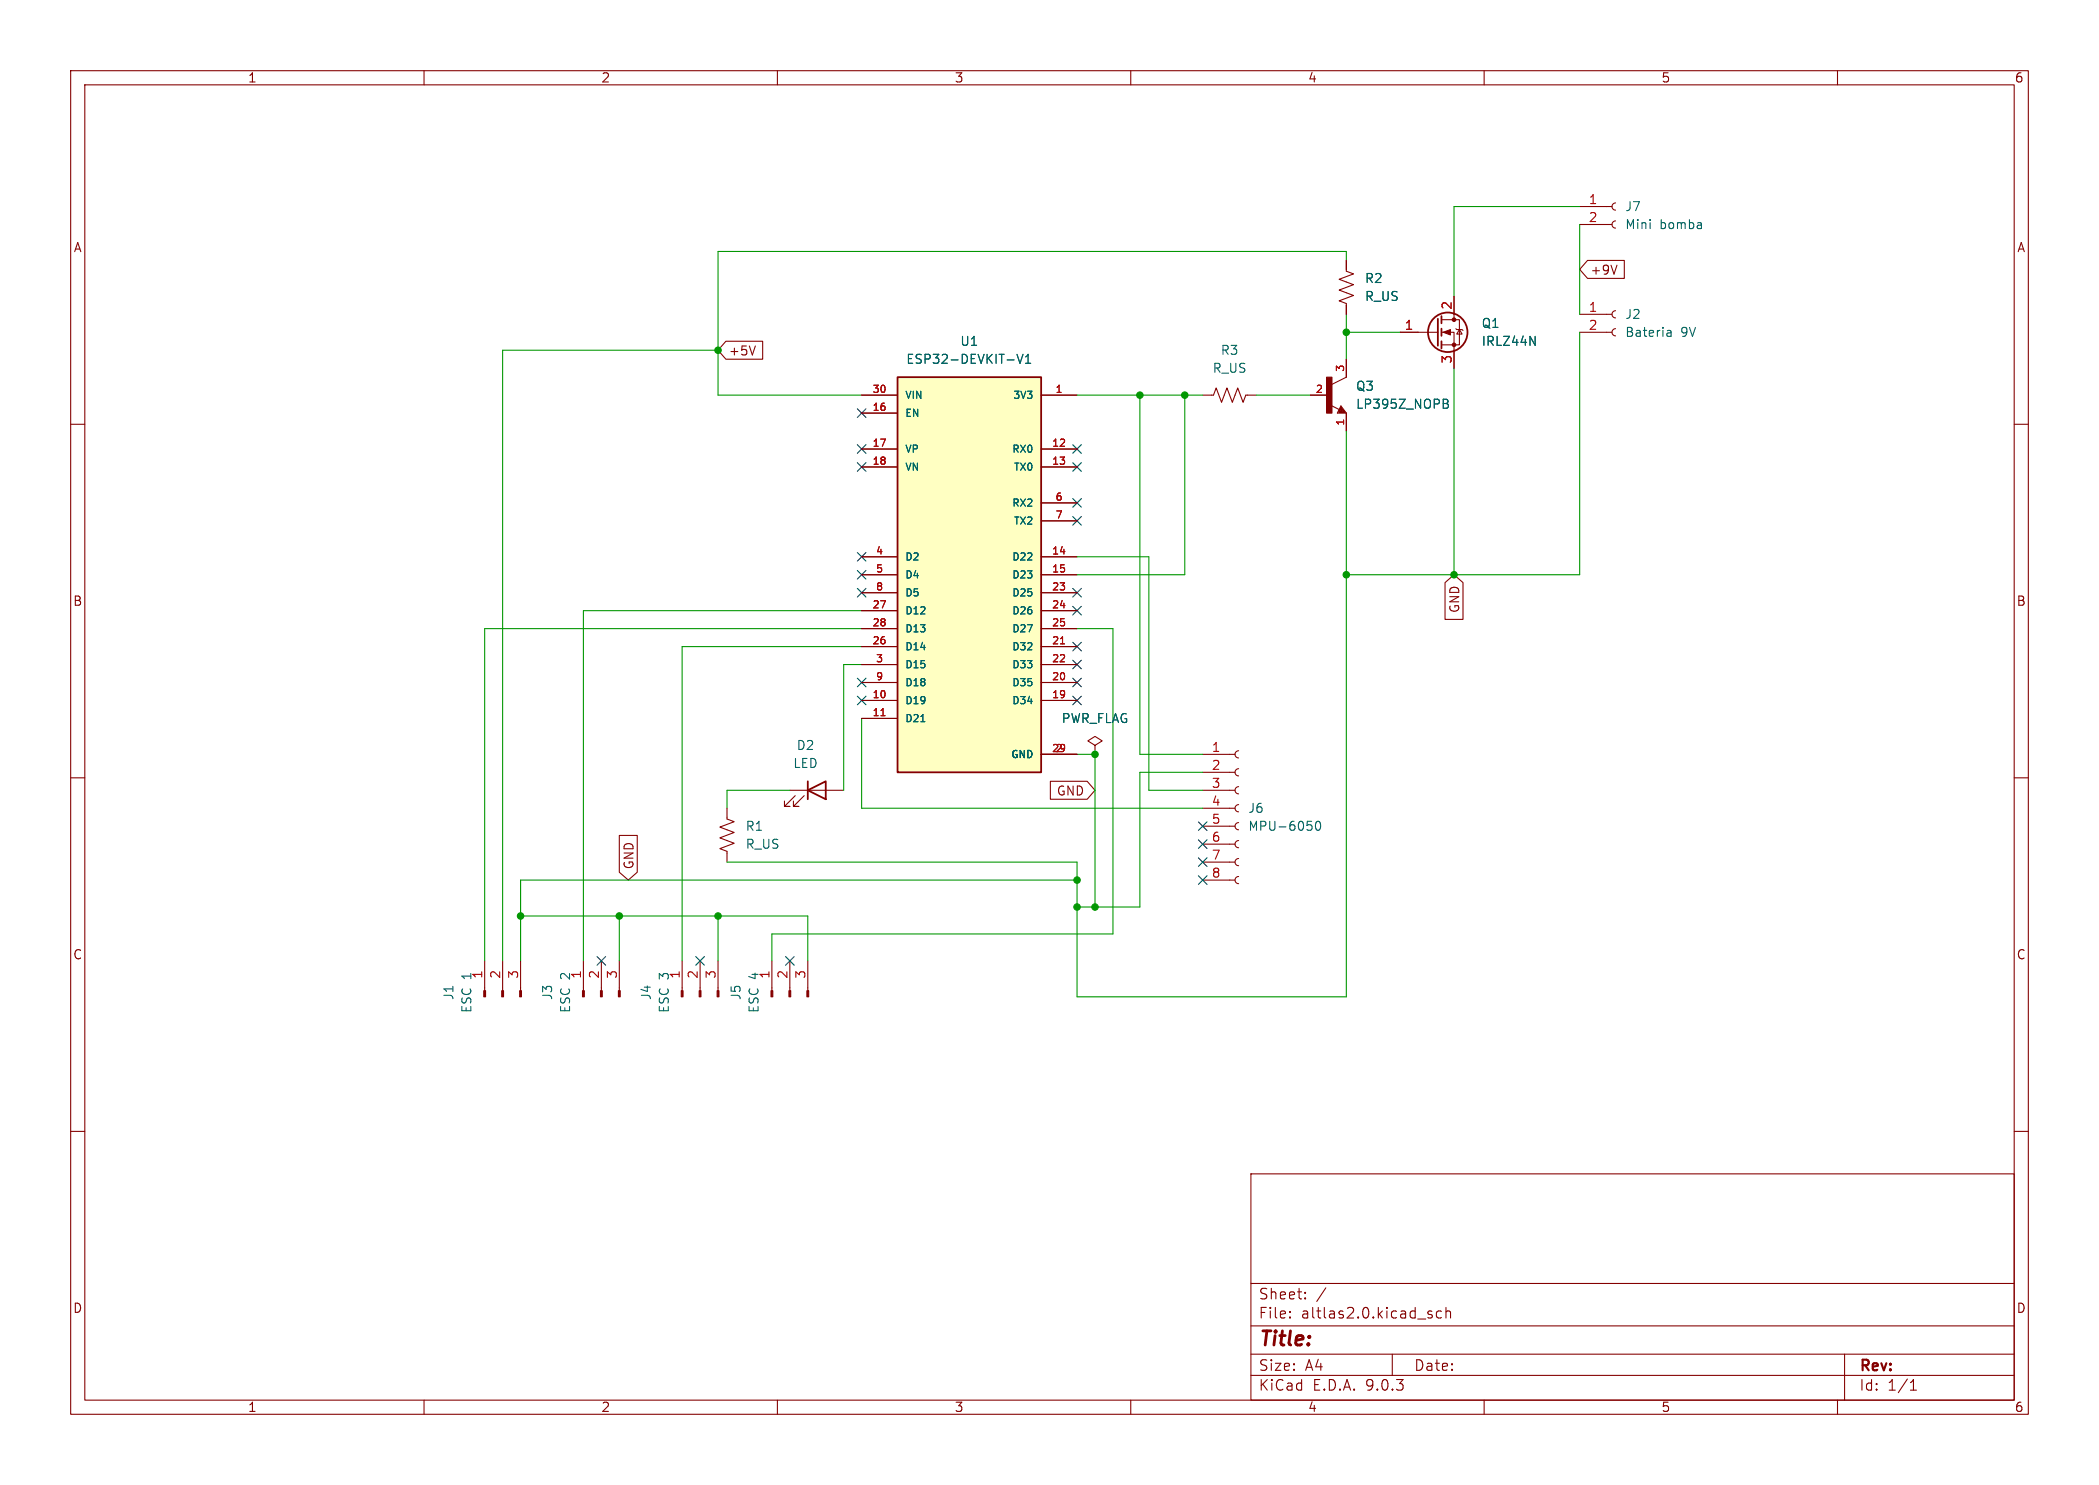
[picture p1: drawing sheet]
<svg xmlns="http://www.w3.org/2000/svg" width="297mm" height="210mm" viewBox="0 0 297 210" stroke-linecap="round" stroke-linejoin="round" font-family="sans-serif">
<g fill="none" stroke="#840000" stroke-width=".15">
<path d="M10 10h277v190h-277zM12 12h273v186h-273zM60 10v2M110 10v2M160 10v2M210 10v2M260 10v2M223.5 44.5h4.6M223.5 47h4.6M228.6 43.9a.51 .51 0 0 0-.5 .6 .51 .51 0 0 0 .5 .5M228.6 46.5a.51 .51 0 0 0-.5 .5 .51 .51 0 0 0 .5 .5M10 60h2"/>
<path d="M285 60h2M10 110h2M102.9 114.3v1.5l1 .4-2 .8 2 .7-2 .8 2 .8-2 .7 1 .4v1.5M111.8 111.8h7.6M112.5 112.5l-1.5 1.5h.8h-.8v-.7M113.8 112.5l-1.5 1.5h.7h-.7v-.7M170.2 106.7h4.6M170.2 109.2h4.6M170.2 111.8h4.6M170.2 114.3h4.6M170.2 116.8h4.6M170.2 119.4h4.6"/>
<path d="M175.3 106.2a.51 .51 0 0 0-.5 .5 .51 .51 0 0 0 .5 .5M175.3 108.7a.51 .51 0 0 0-.5 .5 .51 .51 0 0 0 .5 .5M175.3 111.3a.51 .51 0 0 0-.5 .5 .51 .51 0 0 0 .5 .5M175.3 113.8a.51 .51 0 0 0-.5 .5 .51 .51 0 0 0 .5 .5M175.3 116.3a.51 .51 0 0 0-.5 .5 .51 .51 0 0 0 .5 .5M175.3 118.9a.51 .51 0 0 0-.5 .5 .51 .51 0 0 0 .5 .5M285 110h2M68.6 135.9v4.2M71.1 135.9v4.2M73.7 135.9v4.2M82.5 135.9v4.2M85.1 135.9v4.2"/>
<path d="M87.6 135.9v4.2M96.5 135.9v4.2M99.1 135.9v4.2M101.6 135.9v4.2M109.2 135.9v4.2M111.8 135.9v4.2M114.3 135.9v4.2M170.2 121.9h4.6M170.2 124.5h4.6M175.3 121.4a.51 .51 0 0 0-.5 .5 .51 .51 0 0 0 .5 .5M175.3 124a.51 .51 0 0 0-.5 .5 .51 .51 0 0 0 .5 .5M10 160h2"/>
<path d="M177 166h108v32h-108zM285 160h2M60 198v2M110 198v2M160 198v2M177 194.5h108M177 191.5h108M177 187.5h108M177 181.5h108M182.5 186.3h.1l-.1 .1M182.5 186.3v.1M182.5 185.5v.1"/>
<path d="M182.5 185.5h.1l-.1 .1M184.7 183.6v.1M184.7 183.6h-.1l.1 .1M184.7 182.8v.1M184.7 182.8h-.1l.1 .1M187.6 182.1l-1.3 2M197 191.5v3M202.2 185.9l.4 .1 .1 .2-.2 .2h-.3M202.2 185.4l.4 .1M204 185.5l-.5-.1-.3 .3v.4l.2 .2 .1 .1 .5-.1M204.6 185.5a.37 .37 0 0 1 .6 .1v.8M204.6 184.9v1.5"/>
<path d="M210 198v2M260 198v2M261 191.5v6.5M270.3 196.6h.9M270.3 195.5l.4-.4v1.5"/>
</g>
<path d="M236 46.7l.4 .1 .1 .8M236.5 47.5l-.5 .1M236.5 47l-.5 .1M185 116.1h.6M185.5 116.7l.2 .2v.3l-.2 .2M186.3 116.3l.1-.2a.69 .69 0 0 1 .3 1.2l-.1 .1a.69 .69 0 0 1-.3-1.1z" fill="none" stroke="#006464" stroke-width=".15"/>
<g fill="#840000" stroke="#840000" stroke-width=".15">
<path d="M68.5 140.1h.2v.9h-.2z"/>
<path d="M71 140.1h.2v.9h-.2z"/>
<path d="M73.5 140.1h.3v.9h-.3z"/>
<path d="M82.4 140.1h.3v.9h-.3z"/>
<path d="M85 140.1h.2v.9h-.2z"/>
<path d="M87.5 140.1h.3v.9h-.3z"/>
<path d="M109.1 140.1h.2v.9h-.2z"/>
<path d="M111.6 140.1h.3v.9h-.3z"/>
<path d="M114.2 140.1h.2v.9h-.2z"/>
<path d="M96.4 140.1h.2v.9h-.2z"/>
<path d="M98.9 140.1h.3v.9h-.3z"/>
<path d="M101.5 140.1h.2v.9h-.2z"/>
</g>
<path d="M114.3 111.8l2.5-1.3v2.5zM114.3 110.5v2.5" fill="none" stroke="#840000" stroke-width=".25"/>
<path d="M127 53.3h20.3v55.9h-20.3z" fill="#ffffc2"/>
<g fill="none" stroke="#840000" stroke-width=".25">
<path d="M127 53.3h20.3v55.9h-20.3zM189.7 57.9l.2 .3h-.4l.2-.5 .5 .6h-.7M203.5 45.1v3.8M204 44.7v1M204 46.5v1M204 48.3v1"/>
<circle cx="204.9" cy="47" r="2.79"/>
</g>
<g fill="none" stroke="#840000" stroke-width=".15">
<path d="M190.5 36.8v1.6l1 .3-2 .8 2 .8-2 .7 2 .8-2 .7 1 .4v1.6M223.5 29.2h4.6M223.5 31.8h4.6M224.6 36.8h5.2v2.6h-5.2l-1.1-1.3zM228.6 28.7a.51 .51 0 0 0-.5 .5 .51 .51 0 0 0 .5 .5M228.6 31.2a.51 .51 0 0 0-.5 .6 .51 .51 0 0 0 .5 .5M228.8 37.5l-.4 1.3M102.7 48.3h5.2v2.5h-5.2l-1.1-1.3zM106.9 48.9l-.4 1.3M121.9 55.9h5.1M121.9 58.4h5.1M147.3 55.9h5.1"/>
<path d="M170.2 55.9h1.5l.4-1 .7 2 .8-2 .8 2 .7-2 .8 2 .4-1h1.5M185.4 55.9h2.6M188.3 57.3l1.2 .6M189.7 57.4l.8 1h-1.3zM190.5 50.8v2.5l-2 1.1M190.5 58.4v2.6M198.1 47h5.4M204 45.2h2.5v3.6h-2.5M204 47h1.7v5.1M205.7 41.9v3.3M206 46.5l.1 .1h.8l.1 .1M206.5 46.6l.4 .6h-.8z"/>
<path d="M121.9 63.5h5.1M121.9 66h5.1M121.9 78.7h5.1M147.3 63.5h5.1M147.3 66h5.1M147.3 78.7h5.1M147.3 71.1h5.1M147.3 73.7h5.1M121.9 81.3h5.1M121.9 83.8h5.1M121.9 86.4h5.1M121.9 88.9h5.1"/>
<path d="M121.9 91.4h5.1M121.9 94h5.1M121.9 96.5h5.1M121.9 99.1h5.1M147.3 81.3h5.1M147.3 83.8h5.1M147.3 86.4h5.1M147.3 88.9h5.1M147.3 91.4h5.1M147.3 94h5.1M147.3 96.5h5.1M147.3 99.1h5.1"/>
<path d="M204.5 82.4l1.2-1.1 1.3 1.1v5.2h-2.5zM87.6 118.1h2.6v5.2l-1.3 1.2-1.3-1.2zM121.9 101.6h5.1M147.3 106.7h5.1M148.6 110.5h5.2l1.1 1.3-1.1 1.2h-5.2zM154.9 105.4l1.1-.6-1.1-.7-1 .7 1 .6v1.3M154.9 106.7h.1"/>
</g>
<path d="M143.9 50.1l.4 1.3 .4-1.3M145.1 51.4h.7M145.1 50.5l.4-.4v1.3M204.2 56.5h.4l.2 .1 .1 .2-.3 .3M204.2 57.1h.4M204.6 57.1a.34 .34 0 0 1 .4 .3 .34 .34 0 0 1-.3 .3h-.5M216.5 47.6l.7 1.2v-1.2M130.3 102.1h.6" fill="none" stroke="#006464" stroke-width=".15"/>
<path d="M150.1 91.1h.5M124.7 101.2h.5" fill="none" stroke="#a90000" stroke-width=".15"/>
<g fill="#840000" stroke="#840000" stroke-width=".15">
<path d="M187.7 53.3h.8v5.1h-.8z"/>
<path d="M204.2 47l1-.4v.8z"/>
<circle cx="205.7" cy="45.2" r=".25"/>
<circle cx="205.7" cy="48.8" r=".25"/>
</g>
<g fill="none" stroke="#009600" stroke-width=".15">
<path d="M190.5 36.8v-1.2h-88.9v20.3h20.3M223.5 31.8v12.7M223.5 29.2h-17.8v12.7M101.6 49.5h-30.5v86.4M152.4 55.9h17.8M161.3 55.9v50.8h8.9M167.6 55.9v25.4h-15.2M177.8 55.9h7.6M190.5 44.5v6.3M190.5 47h7.6M205.7 52.1v29.2M223.5 47v34.3h-33"/>
<path d="M152.4 78.7h10.2v33.1h7.6M190.5 61v80h-38.1v-19.1h-49.5M121.9 91.4h-25.4v44.5M121.9 88.9h-53.3v47M121.9 86.4h-39.4v49.5M121.9 94h-2.5v17.8M152.4 88.9h5.1v43.2h-48.3v3.8M111.8 111.8h-8.9v2.5M121.9 101.6v12.7h48.3M152.4 106.7h2.5v21.6M170.2 109.2h-8.9v19.1h-8.9M73.7 129.5h40.6v6.4"/>
<path d="M87.6 129.5v6.4M101.6 129.5v6.4M152.4 124.5h-78.7v11.4"/>
</g>
<g fill="none" stroke="#000084" stroke-width=".15">
<path d="M121.3 57.8l1.2 1.2M122.5 57.8l-1.2 1.2M121.3 62.9l1.2 1.2M121.3 78.1l1.2 1.2M121.3 65.4l1.2 1.2M122.5 62.9l-1.2 1.2M122.5 78.1l-1.2 1.2M122.5 65.4l-1.2 1.2M151.8 62.9l1.2 1.2M151.8 70.5l1.2 1.2M151.8 73.1l1.2 1.2M151.8 65.4l1.2 1.2"/>
<path d="M153 62.9l-1.2 1.2M153 70.5l-1.2 1.2M153 73.1l-1.2 1.2M153 65.4l-1.2 1.2M121.3 83.2l1.2 1.2M121.3 98.5l1.2 1.2M121.3 95.9l1.2 1.2M121.3 80.7l1.2 1.2M122.5 83.2l-1.2 1.2M122.5 95.9l-1.2 1.2M122.5 98.5l-1.2 1.2M122.5 80.7l-1.2 1.2"/>
<path d="M151.8 98.5l1.2 1.2M151.8 83.2l1.2 1.2M151.8 93.4l1.2 1.2M151.8 85.8l1.2 1.2M151.8 90.8l1.2 1.2M151.8 95.9l1.2 1.2M153 98.5l-1.2 1.2M153 83.2l-1.2 1.2M153 93.4l-1.2 1.2M153 85.8l-1.2 1.2M153 90.8l-1.2 1.2M153 95.9l-1.2 1.2"/>
<path d="M169.6 116.2l1.2 1.2M169.6 118.8l1.2 1.2M170.8 116.2l-1.2 1.2M170.8 118.8l-1.2 1.2M84.5 135.3l1.2 1.2M85.7 135.3l-1.2 1.2M98.5 135.3l1.2 1.2M99.7 135.3l-1.2 1.2M111.2 135.3l1.2 1.2M112.4 135.3l-1.2 1.2M169.6 123.9l1.2 1.2M169.6 121.3l1.2 1.2"/>
<path d="M170.8 123.9l-1.2 1.2M170.8 121.3l-1.2 1.2"/>
</g>
<g fill="#009600" stroke="#009600" stroke-width=".15">
<circle cx="87.6" cy="129.5" r=".46"/>
<circle cx="101.6" cy="49.5" r=".46"/>
<circle cx="73.7" cy="129.5" r=".46"/>
<circle cx="101.6" cy="129.5" r=".46"/>
<circle cx="154.9" cy="128.3" r=".46"/>
<circle cx="152.4" cy="124.5" r=".46"/>
<circle cx="161.3" cy="55.9" r=".46"/>
<circle cx="152.4" cy="128.3" r=".46"/>
<circle cx="154.9" cy="106.7" r=".46"/>
<circle cx="205.7" cy="81.3" r=".46"/>
<circle cx="190.5" cy="81.3" r=".46"/>
<circle cx="190.5" cy="47" r=".46"/>
<circle cx="167.6" cy="55.9" r=".46"/>
</g>
<text font-size="2.8" fill="#840000" x="178" y="190.9">Title:</text>
<g font-size="2.1" fill="#840000">
<text x="178" y="184">Sheet:</text>
<text x="178" y="186.7">File:</text>
<text x="184.1" y="186.7">altlas2.0.kicad_sch</text>
<text x="178" y="196.9">KiCad</text>
<text x="178" y="194.1">Size:</text>
<text x="184.7" y="194.1">A4</text>
<text x="185.7" y="196.9">E.D.A.</text>
<text x="193.3" y="196.9">9.0.3</text>
<text x="200" y="194.1">Date:</text>
<text x="263" y="194.3">Rev:</text>
<text x="263" y="196.9">Id:</text>
<text x="267.1" y="196.9">1/1</text>
</g>
<g font-size="1.8" fill="#840000">
<text x="35" y="11.9">1</text>
<text x="85" y="11.9">2</text>
<text x="135" y="11.9">3</text>
<text x="185" y="11.9">4</text>
<text x="235" y="11.9">5</text>
<text x="285" y="11.9">6</text>
<text x="10.3" y="35.9">A</text>
<text x="285.3" y="35.9">A</text>
<text x="224.9" y="39.1">+9V</text>
<text x="103" y="50.5">+5V</text>
<text x="10.3" y="85.9">B</text>
<text x="206.7" y="86.8" transform="rotate(-90 206.7 86.8)">GND</text>
<text x="285.3" y="85.9">B</text>
<text x="149.4" y="112.7">GND</text>
<text x="89.9" y="123" transform="rotate(-90 89.9 123)">GND</text>
<text x="10.3" y="135.9">C</text>
<text x="285.3" y="135.9">C</text>
<text x="10.3" y="185.9">D</text>
<text x="285.3" y="185.9">D</text>
<text x="35" y="199.9">1</text>
<text x="85" y="199.9">2</text>
<text x="135" y="199.9">3</text>
<text x="185" y="199.9">4</text>
<text x="235" y="199.9">5</text>
<text x="285" y="199.9">6</text>
</g>
<g font-size="1.8" fill="#a90000">
<text x="224.7" y="29">1</text>
<text x="224.7" y="31.5">2</text>
<text x="198.7" y="46.7">1</text>
<text x="205.5" y="43.9" transform="rotate(-90 205.5 43.9)">2</text>
<text x="224.7" y="44.2">1</text>
<text x="224.7" y="46.7">2</text>
<text x="205.5" y="51.5" transform="rotate(-90 205.5 51.5)">3</text>
<text x="171.4" y="106.4">1</text>
<text x="171.4" y="109">2</text>
<text x="171.4" y="111.5">3</text>
<text x="171.4" y="114">4</text>
<text x="171.4" y="116.6">5</text>
<text x="171.4" y="119.1">6</text>
<text x="171.4" y="121.7">7</text>
<text x="171.4" y="124.2">8</text>
<text x="70.9" y="138.5" transform="rotate(-90 70.9 138.5)">2</text>
<text x="73.4" y="138.5" transform="rotate(-90 73.4 138.5)">3</text>
<text x="84.8" y="138.5" transform="rotate(-90 84.8 138.5)">2</text>
<text x="87.4" y="138.5" transform="rotate(-90 87.4 138.5)">3</text>
<text x="98.8" y="138.5" transform="rotate(-90 98.8 138.5)">2</text>
<text x="101.3" y="138.5" transform="rotate(-90 101.3 138.5)">3</text>
<text x="109" y="138.5" transform="rotate(-90 109 138.5)">1</text>
<text x="111.5" y="138.5" transform="rotate(-90 111.5 138.5)">2</text>
<text x="114" y="138.5" transform="rotate(-90 114 138.5)">3</text>
</g>
<g font-size="1.8" fill="#006464">
<text x="229.9" y="30.1">J7</text>
<text x="229.9" y="32.6">Mini</text>
<text x="234.9" y="32.6">bomba</text>
<text x="193" y="40.2">R2</text>
<text x="193" y="42.8">R_US</text>
<text x="209.6" y="46.6">Q1</text>
<text x="229.9" y="45.3">J2</text>
<text x="229.9" y="47.9">Bateria</text>
<text x="237.8" y="47.9">9V</text>
<text x="128.1" y="51.7">ESP32-DEVKIT-V1</text>
<text x="135.8" y="49.1">U1</text>
<text x="171.5" y="52.9">R_US</text>
<text x="172.6" y="50.4">R3</text>
<text x="209.6" y="49.1">IRLZ44N</text>
<text x="191.8" y="58">LP395Z_NOPB</text>
<text x="191.8" y="55.5">Q3</text>
<text x="112.6" y="106.3">D2</text>
<text x="150.1" y="102.5">PWR_FLAG</text>
<text x="112.2" y="108.8">LED</text>
<text x="105.4" y="117.7">R1</text>
<text x="176.5" y="115.2">J6</text>
<text x="176.5" y="117.7">MPU-6050</text>
<text x="105.4" y="120.2">R_US</text>
<text x="64.4" y="141.5" transform="rotate(-90 64.4 141.5)">J1</text>
<text x="66.9" y="143.3" transform="rotate(-90 66.9 143.3)">ESC 1</text>
<text x="68.3" y="138.5" transform="rotate(-90 68.3 138.5)">1</text>
<text x="78.3" y="141.5" transform="rotate(-90 78.3 141.5)">J3</text>
<text x="80.9" y="143.3" transform="rotate(-90 80.9 143.3)">ESC 2</text>
<text x="82.3" y="138.5" transform="rotate(-90 82.3 138.5)">1</text>
<text x="92.3" y="141.5" transform="rotate(-90 92.3 141.5)">J4</text>
<text x="94.8" y="143.3" transform="rotate(-90 94.8 143.3)">ESC 3</text>
<text x="96.3" y="138.5" transform="rotate(-90 96.3 138.5)">1</text>
<text x="105" y="141.5" transform="rotate(-90 105 141.5)">J5</text>
<text x="107.5" y="143.3" transform="rotate(-90 107.5 143.3)">ESC 4</text>
</g>
<g font-size="1.4" fill="#a90000">
<text x="190.2" y="52.7" transform="rotate(-90 190.2 52.7)">3</text>
<text x="123.4" y="55.6">30</text>
<text x="123.4" y="58.2">16</text>
<text x="149.2" y="55.6">1</text>
<text x="186.1" y="55.6">2</text>
<text x="123.4" y="63.2">17</text>
<text x="123.4" y="65.8">18</text>
<text x="148.8" y="63.2">12</text>
<text x="148.8" y="65.8">13</text>
<text x="190.2" y="60.3" transform="rotate(-90 190.2 60.3)">1</text>
<text x="149.2" y="70.9">6</text>
<text x="149.2" y="73.4">7</text>
<text x="123.8" y="78.5">4</text>
<text x="123.8" y="81">5</text>
<text x="123.8" y="83.6">8</text>
<text x="148.8" y="78.5">14</text>
<text x="148.8" y="81">15</text>
<text x="148.8" y="83.6">23</text>
<text x="123.4" y="86.1">27</text>
<text x="123.4" y="88.6">28</text>
<text x="148.8" y="86.1">24</text>
<text x="148.8" y="88.6">25</text>
<text x="123.4" y="91.2">26</text>
<text x="123.8" y="93.7">3</text>
<text x="148.8" y="91.2">21</text>
<text x="148.8" y="93.7">22</text>
<text x="123.4" y="98.8">10</text>
<text x="123.4" y="101.3">11</text>
<text x="123.8" y="96.3">9</text>
<text x="148.8" y="96.3">20</text>
<text x="148.8" y="98.8">19</text>
<text x="148.8" y="106.4">29</text>
<text x="149.2" y="106.4">2</text>
</g>
<g font-size="1.4" fill="#006464">
<text x="128" y="56.6">VIN</text>
<text x="128" y="59.2">EN</text>
<text x="143.2" y="56.6">3V3</text>
<text x="128" y="64.2">VP</text>
<text x="143.1" y="64.2">RX0</text>
<text x="128" y="66.8">VN</text>
<text x="143.1" y="71.9">RX2</text>
<text x="143.3" y="66.8">TX0</text>
<text x="143.3" y="74.4">TX2</text>
<text x="128" y="79.5">D2</text>
<text x="128" y="82">D4</text>
<text x="143.1" y="79.5">D22</text>
<text x="143.1" y="82">D23</text>
<text x="128" y="84.6">D5</text>
<text x="128" y="87.1">D12</text>
<text x="128" y="89.6">D13</text>
<text x="143.1" y="84.6">D25</text>
<text x="143.1" y="87.1">D26</text>
<text x="143.1" y="89.6">D27</text>
<text x="128" y="92.2">D14</text>
<text x="128" y="94.7">D15</text>
<text x="143.1" y="92.2">D32</text>
<text x="143.1" y="94.7">D33</text>
<text x="128" y="97.3">D18</text>
<text x="128" y="99.8">D19</text>
<text x="143.1" y="97.3">D35</text>
<text x="143.1" y="99.8">D34</text>
<text x="128" y="102.3">D21</text>
<text x="143" y="107.4">GND</text>
</g>
</svg>
